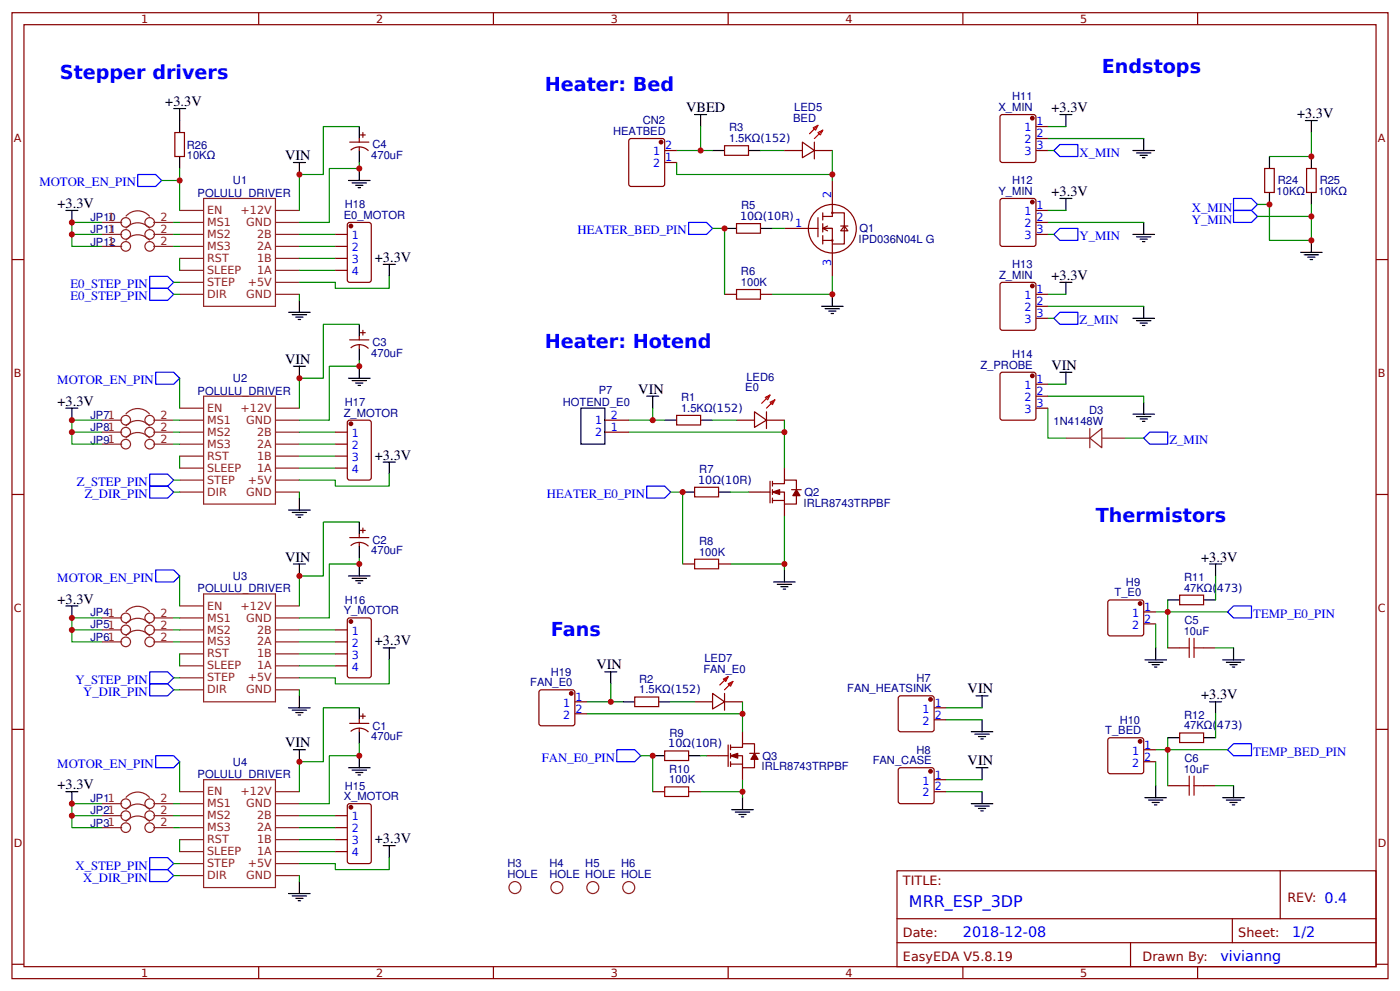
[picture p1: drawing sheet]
<svg xmlns="http://www.w3.org/2000/svg" width="309mm" height="219mm" viewBox="0 0 309 219" stroke-linecap="round" stroke-linejoin="round" font-family="sans-serif">
<g fill="none" stroke="#800" stroke-width=".26">
<path d="M2.6 2.8h304.1v213.3h-304.1zM5.3 5.5h298.7v207.9h-298.7zM57.1 2.8v2.7M109 2.8v2.7M160.9 2.8v2.7M212.7 2.8v2.7M264.6 2.8v2.7M38.6 29.3h2.1v5.3h-2.1zM77.3 31.4h4.2M77.5 33.2a2.84 2.84 0 0 1 3.9 .1M79.4 30.6v.8M79.4 32.4v.8"/>
<path d="M79.6 29.8h1.1M80.2 29.3v1M139.2 30.7l7.1-.1 .5 .2v9.8l-.2 .5-7.2 .1-.4-.3-.1-9.8zM146.8 33.2h2.7M146.8 35.9h2.7M160.1 32.2h5.3v2.1h-5.3zM173.3 33.2h4M177.3 31.4l2.6 1.8-2.6 1.6zM179.9 33.2h4M179.9 31.4v3.7M183.9 39.8v8h-2.1M221 25.6l.5-.3h6.8l.5 .3 .1 9.7-.3 .5-7.1 .1-.5-.3z"/>
<path d="M228.9 33.2h2.6M228.9 27.9h2.6M228.9 30.6h2.6M279.4 37.2h2.1v5.3h-2.1zM288.7 37.2h2.1v5.3h-2.1zM2.6 57.3h2.7M74.1 51.8h2.6M74.1 54.4h2.6M74.1 57h2.6M74.1 59.7h2.6M77 49.2l4.5-.1 .4 .3 .1 12.4-.2 .5h-4.5l-.5-.2-.1-12.5zM162.7 49.4h5.3v2.1h-5.3z"/>
<path d="M173.3 50.4h7.4M180.7 48v4.3M181.8 47v1.6M181.8 49.4v1.8M181.8 52v1.9M181.8 53.1h2.1M182.8 49.9l-1 .5 1 .6M183.9 47h2.6v6.9h-2.6M183.9 50.4h-2.1h2.1v10.6M185.7 49.9h1.6M186.5 49.9l.8 1.1h-1.6zM221 44.1l.5-.3h6.8l.5 .3 .1 9.8-.3 .4-7.1 .1-.5-.3z"/>
<path d="M228.9 46.5h2.6M228.9 49.1h2.6M228.9 51.8h2.6M304 57.3h2.7M77.3 75h4.2M77.5 76.8a2.84 2.84 0 0 1 3.9 .1M79.4 74.2v.8M79.4 76.1v.8M79.6 73.4h1.1M80.2 72.9v1.1M160.1 65h2.6M168 65h2.7"/>
<path d="M221 62.6l.5-.3h6.8l.5 .3 .1 9.8-.3 .4-7.1 .1-.5-.2zM228.9 65h2.6M228.9 67.6h2.6M228.9 70.3h2.6M74.1 95.4h2.6M74.1 98.1h2.6M76.8 93l.5-.2h4.2l.4 .2 .1 12.5-.2 .4-4.5 .1-.5-.3zM133.6 92.8h5.3M133.6 95.4h5.3M149.5 91.7h5.3v2.1h-5.3zM162.7 92.8h4M166.7 90.9l2.6 1.9-2.6 1.6z"/>
<path d="M169.3 92.8h4M169.3 90.9v3.7M221 82.4l.5-.2h6.8l.5 .2 .1 9.8-.3 .5-7.1 .1-.5-.3zM228.9 84.8h2.6M228.9 87.5h2.6M228.9 90.1h2.6M2.6 109.2h2.7M74.1 100.7h2.6M74.1 103.3h2.6M77.3 118.7h4.2M79.4 117.9v.8M79.4 119.8v.7"/>
<path d="M79.6 117.1h1.1M80.2 116.6v1M153.5 107.6h5.2v2.1h-5.2zM165.4 108.6h4.7M170.1 106.3v4.7M170.7 106.8h2.6v-.8h2.6v2.1M170.7 108.6h2.6v2.7h2.6v-1.9M170.7 110.5h2.6M170.7 106.3v1M170.7 108.1v1.1M170.7 110v1M173.3 103.3v2.7"/>
<path d="M173.3 111.3v2.6M174.9 108.1h2.1M304 109.2h2.7M74.1 139.1h2.6M77 136.5l4.5-.1 .4 .3 .1 12.4-.2 .5h-4.5l-.5-.2-.1-12.5zM77.5 120.5a2.84 2.84 0 0 1 3.9 .1M150.8 124.5h2.7M158.7 124.5h2.7M244.8 132.7l.5-.2h7.1l.3 .5-.1 7.1-.5 .3-7.1-.1-.3-.4zM252.7 135.1h2.6M252.7 137.7h2.6M260.6 131.4h5.3v2.1h-5.3z"/>
<path d="M74.1 141.7h2.6M74.1 144.4h2.6M74.1 147h2.6M77.3 159.7h4.2M79.4 158.9v.8M79.6 158.1h1.1M80.2 157.6v1M119.1 152.6l.5-.3 7.1 .1 .3 .4-.1 7.2-.4 .2h-7.2l-.2-.5zM127 154.9h2.6M127 157.6h2.6M140.2 153.9h5.3v2.1h-5.3zM153.5 154.9h3.9"/>
<path d="M157.4 153.1l2.7 1.8-2.7 1.6zM160.1 154.9h3.9M160.1 153.1v3.7M198.5 153.9l.5-.3 7.1 .1 .3 .4-.1 7.2-.5 .3-7.1-.1-.3-.5zM206.4 156.3h2.6M206.4 158.9h2.6M258 143h2.6M265.9 143h2.7M2.6 161h2.7M77 177.5l4.5-.1 .4 .3 .1 12.4-.2 .5-4.5 .1-.5-.3-.1-12.4zM77.5 161.5a2.84 2.84 0 0 1 3.9 .1M79.4 160.8v.8"/>
<path d="M144.2 174.8h2.6M146.8 165.8h5.3v2.1h-5.3zM152.1 174.8h2.7M156.1 166.8h4.8M160.9 164.5v4.7M161.4 165h2.6v-.8h2.7v2.1M161.4 166.8h2.6v2.7h2.7v-1.9M161.4 168.7h2.6M161.4 164.5v1M161.4 166.3v1.1M161.4 168.2v1M164 161.6v2.6"/>
<path d="M164 169.5v2.6M165.6 166.3h2.1M198.5 169.8l.5-.3 7.1 .1 .3 .4-.1 7.2-.5 .2h-7.1l-.3-.5zM206.4 172.1h2.6M206.4 174.8h2.6M244.8 163.1l.5-.2h7.1l.3 .5-.1 7.2-.5 .2-7.1-.1-.3-.4zM252.7 165.5h2.6M252.7 168.2h2.6M258 173.5h2.6M260.6 161.8h5.3v2.1h-5.3zM265.9 173.5h2.7M304 161h2.7"/>
<path d="M74.1 180.1h2.6M74.1 182.7h2.6M74.1 185.4h2.6M74.1 188h2.6M198.2 192.2h105.8v21.2h-105.8zM282.8 192.2v10.6M2.6 212.9h2.7M57.1 213.4v2.7M109 213.4v2.7M160.9 213.4v2.7M198.2 202.8h105.8M198.2 208.1h105.8"/>
<path d="M212.7 213.4v2.7M249.8 208.1v5.3M264.6 213.4v2.7M272.3 202.8v5.3M304 212.9h2.7"/>
<circle cx="183.9" cy="50.5" r="5.3"/>
<circle cx="183.9" cy="47" r=".13"/>
<circle cx="183.9" cy="53.1" r=".13"/>
</g>
<g fill="none" stroke="#8d2323" stroke-width=".26">
<path d="M22.5 49.1h4.5M22.5 51.8h4.5M22.5 54.4h4.5M27.8 47.8a3.4 3.4 0 0 1 5.3 0M27.8 50.4a3.4 3.4 0 0 1 5.3 0M27.8 53.1a3.4 3.4 0 0 1 5.3 0M33.9 49.1h4.5M33.9 51.8h4.5M33.9 54.4h4.5M39.7 49.1h5.3M39.7 51.8h5.3M39.7 54.4h5.3"/>
<path d="M39.7 57h5.3M39.7 59.7h5.3M39.7 46.5h5.3M45 43.8h15.9v23.8h-15.9zM60.9 49.1h5.2M60.9 51.8h5.2M60.9 54.4h5.2M60.9 57h5.2M60.9 59.7h5.2M60.9 46.5h5.2M39.7 62.3h5.3M39.7 65h5.3"/>
<path d="M60.9 62.3h5.2M60.9 65h5.2M22.5 92.8h4.5M22.5 95.4h4.5M22.5 98.1h4.5M27.8 91.4a3.4 3.4 0 0 1 5.3 0M27.8 94.1a3.4 3.4 0 0 1 5.3 0M27.8 96.7a3.4 3.4 0 0 1 5.3 0M33.9 92.8h4.5M33.9 95.4h4.5M33.9 98.1h4.5M39.7 92.8h5.3"/>
<path d="M39.7 95.4h5.3M39.7 98.1h5.3M39.7 90.1h5.3M45 87.5h15.9v23.8h-15.9zM60.9 92.8h5.2M60.9 95.4h5.2M60.9 98.1h5.2M60.9 90.1h5.2M235.5 96.7h5.3M240.8 96.7l2.6-2.1v4.2zM240.8 94.6v4.2M243.4 96.7h5.3"/>
<path d="M39.7 100.7h5.3M39.7 103.3h5.3M39.7 106h5.3M39.7 108.6h5.3M60.9 100.7h5.2M60.9 103.3h5.2M60.9 106h5.2M60.9 108.6h5.2M22.5 136.4h4.5M22.5 139.1h4.5M27.8 135.1a3.4 3.4 0 0 1 5.3 0M27.8 137.7a3.4 3.4 0 0 1 5.3 0"/>
<path d="M33.9 136.4h4.5M33.9 139.1h4.5M39.7 136.4h5.3M39.7 139.1h5.3M39.7 133.8h5.3M45 131.1h15.9v23.8h-15.9zM60.9 136.4h5.2M60.9 139.1h5.2M60.9 133.8h5.2M22.5 141.7h4.5M27.8 140.4a3.4 3.4 0 0 1 5.3 0M33.9 141.7h4.5"/>
<path d="M39.7 141.7h5.3M39.7 144.4h5.3M39.7 147h5.3M39.7 149.6h5.3M39.7 152.3h5.3M60.9 141.7h5.2M60.9 144.4h5.2M60.9 147h5.2M60.9 149.6h5.2M60.9 152.3h5.2M22.5 177.4h4.5M27.8 176.1a3.4 3.4 0 0 1 5.3 0"/>
<path d="M27.8 178.8a3.4 3.4 0 0 1 5.3 0M33.9 177.4h4.5M39.7 177.4h5.3M39.7 174.8h5.3M45 172.1h15.9v23.9h-15.9zM60.9 177.4h5.2M60.9 174.8h5.2M22.5 180.1h4.5M22.5 182.7h4.5M27.8 181.4a3.4 3.4 0 0 1 5.3 0M33.9 180.1h4.5M33.9 182.7h4.5"/>
<path d="M39.7 180.1h5.3M39.7 182.7h5.3M39.7 185.4h5.3M39.7 188h5.3M39.7 190.7h5.3M39.7 193.3h5.3M60.9 180.1h5.2M60.9 182.7h5.2M60.9 185.4h5.2M60.9 188h5.2M60.9 190.7h5.2M60.9 193.3h5.2"/>
<circle cx="27.8" cy="51.8" r="1.06"/>
<circle cx="27.8" cy="54.4" r="1.06"/>
<circle cx="27.8" cy="49.1" r="1.06"/>
<circle cx="33.1" cy="51.8" r="1.06"/>
<circle cx="33.1" cy="49.1" r="1.06"/>
<circle cx="33.1" cy="54.4" r="1.06"/>
<circle cx="27.8" cy="95.4" r="1.06"/>
<circle cx="27.8" cy="98.1" r="1.06"/>
<circle cx="27.8" cy="92.8" r="1.06"/>
<circle cx="33.1" cy="95.4" r="1.06"/>
<circle cx="33.1" cy="92.8" r="1.06"/>
<circle cx="33.1" cy="98.1" r="1.06"/>
<circle cx="27.8" cy="136.4" r="1.06"/>
<circle cx="27.8" cy="139.1" r="1.06"/>
<circle cx="33.1" cy="136.4" r="1.06"/>
<circle cx="33.1" cy="139.1" r="1.06"/>
<circle cx="27.8" cy="141.7" r="1.06"/>
<circle cx="33.1" cy="141.7" r="1.06"/>
<circle cx="27.8" cy="177.4" r="1.06"/>
<circle cx="33.1" cy="177.4" r="1.06"/>
<circle cx="27.8" cy="182.7" r="1.06"/>
<circle cx="27.8" cy="180.1" r="1.06"/>
<circle cx="33.1" cy="182.7" r="1.06"/>
<circle cx="33.1" cy="180.1" r="1.06"/>
<circle cx="113.8" cy="196" r="1.32"/>
<circle cx="123" cy="196" r="1.32"/>
<circle cx="131" cy="196" r="1.32"/>
<circle cx="138.9" cy="196" r="1.32"/>
</g>
<g fill="none" stroke="#000" stroke-width=".26">
<path d="M38.4 24h2.6M39.7 24v5.3M39.7 34.6v2.6M64.8 35.9h2.7M66.1 35.9v2.6M77 39.8h4.8M79.4 27.9v2.7M79.4 33.2v2.7M79.4 37.2v2.6M153.5 25.3h2.6M154.8 25.3v2.6M157.4 33.2h2.7"/>
<path d="M165.4 33.2h2.6M234.2 25.3h2.6M235.5 25.3v2.6M250.3 33.2h4.8M251.1 33.8h3.2M251.9 34.3h1.6M252.4 34.8h.5M252.7 30.6v2.6M280.5 34.6v2.6M288.4 26.6h2.6M289.7 26.6v2.7M289.7 34.6v2.6"/>
<path d="M14.6 46.5h2.6M15.9 46.5v2.6M77.8 40.4h3.2M78.6 40.9h1.6M79.1 41.4h.5M84.7 58.4h2.6M86 58.4v2.6M160.1 50.4h2.6M168 50.4h2.7M234.2 43.8h2.6M235.5 43.8v2.7M250.3 51.8h4.8"/>
<path d="M251.1 52.3h3.2M251.9 52.8h1.6M252.4 53.3h.5M252.7 49.1v2.7M280.5 42.5v2.6M287.3 55.7h4.8M288.1 56.3h3.2M288.9 56.8h1.6M289.5 57.3h.5M289.7 42.5v2.6M289.7 53.1v2.6M63.8 69h4.7"/>
<path d="M64.6 69.5h3.1M65.4 70h1.5M65.9 70.5h.5M66.1 66.3v2.7M79.4 71.6v2.6M79.4 76.9v2.6M181.5 67.6h4.8M182.3 68.2h3.2M183.1 68.7h1.6M183.6 69.2h.5M183.9 65v2.6M234.2 62.3h2.6"/>
<path d="M235.5 62.3v2.7M250.3 70.3h4.8M251.1 70.8h3.2M251.9 71.3h1.6M252.4 71.9h.5M252.7 67.6v2.7M14.6 90.1h2.6M15.9 90.1v2.7M64.8 80.9h2.7M66.1 80.9v2.6M77 83.5h4.8M77.8 84h3.2"/>
<path d="M78.6 84.6h1.6M79.1 85.1h.5M79.4 80.9v2.6M128.3 90.1h5.3v8h-5.3zM142.9 87.5h2.6M144.2 87.5v2.6M146.8 92.8h2.7M154.8 92.8h2.6M234.2 82.2h2.6M235.5 82.2v2.6M250.3 91.4h4.8M251.1 92h3.2"/>
<path d="M251.9 92.5h1.6M252.4 93h.5M252.7 88.8v2.6M63.8 112.6h4.7M64.6 113.1h3.1M65.4 113.7h1.5M65.9 114.2h.5M66.1 110v2.6M79.4 115.3v2.6M84.7 102h2.6M86 102v2.7M150.8 108.6h2.7"/>
<path d="M158.7 108.6h2.7M14.6 133.8h2.6M15.9 133.8v2.6M64.8 124.5h2.7M66.1 124.5v2.7M77 127.2h4.8M77.8 127.7h3.2M78.6 128.2h1.6M79.1 128.7h.5M79.4 120.5v2.7M79.4 124.5v2.7M170.9 128.5h4.8"/>
<path d="M171.7 129h3.2M172.5 129.5h1.6M173 130.1h.6M173.3 125.8v2.7M258 132.5h2.6M265.9 132.5h2.7M267.2 124.5h2.7M268.6 124.5v2.7M63.8 156.3h4.7M64.6 156.8h3.1M65.4 157.3h1.5M65.9 157.9h.5"/>
<path d="M66.1 153.6v2.7M79.4 156.3v2.6M84.7 143h2.6M86 143v2.7M133.6 148.3h2.7M134.9 148.3v2.7M137.6 154.9h2.6M145.5 154.9h2.7M215.6 153.6h2.7M217 153.6v2.7M217 158.9v2.7M252.9 145.7h4.8"/>
<path d="M253.7 146.2h3.2M254.5 146.7h1.6M255.1 147.3h.5M255.3 143v2.7M267.2 154.9h2.7M268.6 154.9v2.7M270.1 145.7h4.8M270.9 146.2h3.2M271.7 146.7h1.6M272.3 147.3h.5M272.5 143v2.7M14.6 174.8h2.6"/>
<path d="M15.9 174.8v2.6M64.8 165.5h2.7M66.1 165.5v2.7M77 169.5h4.8M77.8 170h3.2M78.6 170.6h1.6M79.1 171.1h.5M79.4 161.6v2.6M79.4 166.8v2.7M144.2 166.8h2.6M152.1 166.8h2.7M161.7 178.8h4.7"/>
<path d="M162.5 179.3h3.1M163.2 179.8h1.6M164 176.1v2.7M214.6 177.4h4.7M214.6 161.6h4.7M215.4 178h3.1M215.4 162.1h3.1M215.6 169.5h2.7M216.2 178.5h1.6M216.2 162.6h1.6M216.7 179h.5M216.7 163.1h.5"/>
<path d="M217 169.5v2.6M217 174.8v2.6M252.9 176.1h4.8M253.7 176.6h3.2M254.5 177.2h1.6M255.1 177.7h.5M255.3 173.5v2.6M258 162.9h2.6M265.9 162.9h2.7M270.1 176.1h4.8M270.9 176.6h3.2M271.7 177.2h1.6"/>
<path d="M272.3 177.7h.5M272.5 173.5v2.6M63.8 197.3h4.7M64.6 197.8h3.1M65.4 198.3h1.5M65.9 198.9h.5M66.1 194.6v2.7M84.7 186.7h2.6M86 186.7v2.6M163.8 180.3h.5"/>
</g>
<g fill="none" stroke="#080" stroke-width=".26">
<path d="M35.7 39.8h4M39.7 37.2v9.3M79.4 27.9h-8v10.6h-5.3v8M79.4 35.9v1.3h-6.6v11.9h-6.7M149.5 35.9v2.6h34.4M149.5 33.2h7.9M154.8 27.9v5.3M168 33.2h5.3M183.9 33.2v6.6M231.5 33.2h1.3M231.5 27.9h4M231.5 30.6h21.2"/>
<path d="M289.7 29.3v5.3h-9.2M15.9 51.8v2.6h6.6M22.5 49.1h-6.6v2.7h6.6M38.4 51.8h1.3M38.4 54.4h1.3M38.4 49.1h1.3M39.7 57v2.7M66.1 51.8h8M66.1 54.4h8M66.1 57h8M66.1 59.7h8M157.4 50.4h2.7v14.6"/>
<path d="M170.7 50.4h2.6M231.5 51.8h1.3M231.5 49.1h21.2M231.5 46.5h4M277.8 45.1h2.7v8h9.2v-5.3M289.7 45.1v2.7h-11.9M38.4 62.3h1.3M38.4 65h1.3M66.1 65v1.3M79.4 79.5v1.4h-6.6v11.9h-6.7M79.4 71.6h-8v11.9h-5.3v6.6M86 61v2.7h-11.9v-1.4h-8"/>
<path d="M183.9 61v4h-13.2M231.5 65h4M231.5 67.6h21.2M231.5 70.3h1.3M15.9 95.4v2.7h6.6M22.5 92.8h-6.6v2.6h6.6M38.4 92.8h1.3M38.4 95.4h1.3M38.4 98.1h1.3M39.7 83.5v6.6M66.1 95.4h8M66.1 98.1h8"/>
<path d="M138.9 92.8h7.9M138.9 95.4h34.4M144.2 90.1v2.7M157.4 92.8h5.3M173.3 92.8v10.5M231.5 87.5h21.2v1.3M231.5 90.1v6.6h4M231.5 84.8h4M248.7 96.7h4M38.4 106h1.3M38.4 108.6h1.3M39.7 100.7v2.6"/>
<path d="M66.1 108.6v1.4M66.1 100.7h8M66.1 103.3h8M79.4 115.3h-8v11.9h-5.3v6.6M86 104.7v2.6h-11.9v-1.3h-8M148.2 108.6h2.6v15.9M161.4 108.6h4M173.3 113.9v11.9M15.9 139.1v2.6h6.6M22.5 136.4h-6.6v2.7h6.6M38.4 139.1h1.3M38.4 136.4h1.3"/>
<path d="M39.7 127.2v6.6M66.1 139.1h8M79.4 123.2v1.3h-6.6v11.9h-6.7M161.4 124.5h11.9M255.3 135.1h15.9M255.3 137.7v5.3M258 132.5v10.5M268.6 127.2v5.3M38.4 141.7h1.3M38.4 149.6h1.3M38.4 152.3h1.3M39.7 144.4v2.6"/>
<path d="M66.1 152.3v1.3M66.1 147h8M66.1 144.4h8M66.1 141.7h8M79.4 156.3h-8v11.9h-5.3v6.6M86 145.7v5.3h-11.9v-1.4h-8M129.6 154.9h8M129.6 157.6h34.4M134.9 151v3.9M148.2 154.9h5.3M164 154.9v6.7M209 158.9h8"/>
<path d="M209 156.3h8M268.6 157.6v5.3M268.6 143h3.9M22.5 177.4h-6.6v2.7h6.6M38.4 177.4h1.3M39.7 168.2v6.6M79.4 164.2v2.6h-6.6v10.6h-6.7M141.6 166.8h2.6v8M154.8 166.8h1.3M154.8 174.8h9.2M164 172.1v4M209 174.8h8"/>
<path d="M209 172.1h8M255.3 165.5h15.9M255.3 168.2v5.3M258 162.9v10.6M268.6 173.5h3.9M15.9 180.1v2.6h6.6M38.4 180.1h1.3M38.4 182.7h1.3M38.4 190.7h1.3M38.4 193.3h1.3M39.7 185.4v2.6M66.1 193.3v1.3"/>
<path d="M66.1 180.1h8M66.1 182.7h8M66.1 185.4h8M66.1 188h8M86 189.3v2.7h-11.9v-1.3h-8"/>
</g>
<g fill="none" stroke="#00f" stroke-width=".26">
<path d="M30.4 38.5h4l1.3 1.3-1.3 1.4h-4zM234.2 31.9h3.9v2.7h-3.9l-1.4-1.4zM152.1 49.1h4l1.3 1.3-1.3 1.4h-4zM234.2 50.4h3.9v2.7h-3.9l-1.4-1.3zM272.5 43.8h4l1.3 1.3-1.3 1.4h-4zM272.5 46.5h4l1.3 1.3-1.3 1.3h-4zM33.1 63.7h3.9l1.4 1.3-1.4 1.3h-3.9zM33.1 61h3.9l1.4 1.3-1.4 1.4h-3.9zM234.2 69h3.9v2.6h-3.9l-1.4-1.3zM34.4 82.2h4l1.3 1.3-1.3 1.3h-4zM254 95.4h4v2.7h-4l-1.3-1.4zM33.1 107.3h3.9l1.4 1.3-1.4 1.4h-3.9z"/>
<path d="M33.1 104.7h3.9l1.4 1.3-1.4 1.3h-3.9zM142.9 107.3h3.9l1.4 1.3-1.4 1.4h-3.9zM34.4 125.8h4l1.3 1.4-1.3 1.3h-4zM271.2 135.1l1.3-1.3h4v2.6h-4zM33.1 151h3.9l1.4 1.3-1.4 1.3h-3.9zM33.1 148.3h3.9l1.4 1.3-1.4 1.4h-3.9zM34.4 166.8h4l1.3 1.4-1.3 1.3h-4zM136.3 165.5h3.9l1.4 1.3-1.4 1.4h-3.9zM271.2 165.5l1.3-1.3h4v2.6h-4zM33.1 192h3.9l1.4 1.3-1.4 1.3h-3.9zM33.1 189.3h3.9l1.4 1.4-1.4 1.3h-3.9z"/>
</g>
<g fill="#800" stroke="#800" stroke-width=".26">
<path d="M170.7 108.6l1.5-.5v1.1z"/>
<path d="M175.9 108.1l.8 1.3h-1.5z"/>
<path d="M161.4 166.8l1.6-.5v1.1z"/>
<path d="M166.7 166.3l.8 1.3h-1.6z"/>
<circle cx="205.6" cy="154.4" r=".4"/>
<circle cx="205.6" cy="170.3" r=".4"/>
<circle cx="251.9" cy="133.2" r=".4"/>
<circle cx="251.9" cy="163.7" r=".4"/>
<circle cx="228.1" cy="26.1" r=".4"/>
<circle cx="228.1" cy="44.6" r=".4"/>
<circle cx="228.1" cy="63.1" r=".4"/>
<circle cx="228.1" cy="83" r=".4"/>
<circle cx="77.5" cy="178.2" r=".4"/>
<circle cx="77.5" cy="137.2" r=".4"/>
<circle cx="77.5" cy="93.6" r=".4"/>
<circle cx="77.5" cy="49.9" r=".4"/>
<circle cx="126.2" cy="153.1" r=".4"/>
<circle cx="146" cy="31.4" r=".4"/>
</g>
<path d="M162.7 63.9h5.3v2.1h-5.3zM153.5 123.5h5.2v2.1h-5.2zM260.6 143h2.1M262.7 140.9v4.3M263.8 143h2.1M263.8 140.9v4.3M146.8 173.7h5.3v2.1h-5.3zM260.6 173.5h2.1M262.7 171.3v4.3M263.8 171.3v4.3M263.8 173.5h2.1" fill="none" stroke="#a00000" stroke-width=".26"/>
<path d="M179.7 28.2l1-.5-.5 1zM180.7 29.3l1.1-.6-.6 1.1zM180.7 27.7l-1.8 1.8M181.8 28.7l-1.9 1.9M169.1 87.7l1-.5-.5 1.1zM170.1 88.8l1.1-.5-.5 1zM170.1 87.2l-1.8 1.9M171.2 88.3l-1.9 1.8M159.8 149.9l1.1-.5-.6 1zM160.9 151l1-.6-.5 1.1zM160.9 149.4l-1.9 1.8M161.9 150.4l-1.8 1.9" fill="none" stroke="#f00" stroke-width=".26"/>
<g fill="#c00">
<circle cx="280.5" cy="45.1" r=".66"/>
<circle cx="289.7" cy="53.1" r=".66"/>
<circle cx="289.7" cy="34.6" r=".66"/>
<circle cx="144.2" cy="166.8" r=".66"/>
<circle cx="160.1" cy="50.4" r=".66"/>
<circle cx="39.7" cy="39.8" r=".66"/>
<circle cx="183.9" cy="38.5" r=".66"/>
<circle cx="183.9" cy="65" r=".66"/>
<circle cx="258" cy="165.5" r=".66"/>
<circle cx="164" cy="174.8" r=".66"/>
<circle cx="79.4" cy="80.9" r=".66"/>
<circle cx="66.1" cy="83.5" r=".66"/>
<circle cx="79.4" cy="166.8" r=".66"/>
<circle cx="66.1" cy="168.2" r=".66"/>
<circle cx="15.9" cy="95.4" r=".66"/>
<circle cx="15.9" cy="92.8" r=".66"/>
<circle cx="15.9" cy="51.8" r=".66"/>
<circle cx="15.9" cy="49.1" r=".66"/>
<circle cx="134.9" cy="154.9" r=".66"/>
<circle cx="164" cy="157.6" r=".66"/>
<circle cx="144.2" cy="92.8" r=".66"/>
<circle cx="154.8" cy="33.2" r=".66"/>
<circle cx="15.9" cy="177.4" r=".66"/>
<circle cx="15.9" cy="180.1" r=".66"/>
<circle cx="15.9" cy="136.4" r=".66"/>
<circle cx="15.9" cy="139.1" r=".66"/>
<circle cx="66.1" cy="127.2" r=".66"/>
<circle cx="79.4" cy="124.5" r=".66"/>
<circle cx="66.1" cy="38.5" r=".66"/>
<circle cx="79.4" cy="37.2" r=".66"/>
<circle cx="258" cy="135.1" r=".66"/>
<circle cx="173.3" cy="124.5" r=".66"/>
<circle cx="173.3" cy="95.4" r=".66"/>
<circle cx="150.8" cy="108.6" r=".66"/>
<circle cx="289.7" cy="47.8" r=".66"/>
</g>
<g font-size="4.2" fill="#00f">
<text x="13.2" y="17.4">Stepper drivers</text>
<text x="243.4" y="16">Endstops</text>
<text x="120.4" y="20">Heater: Bed</text>
<text x="120.4" y="76.9">Heater: Hotend</text>
<text x="242.1" y="115.3">Thermistors</text>
<text x="121.7" y="140.4">Fans</text>
</g>
<text font-size="3.5" fill="#00f" x="200.8" y="200.2">MRR_ESP_3DP</text>
<g font-size="3.2">
<text x="36.5" y="23.4">+3.3V</text>
<text x="151.6" y="24.8">VBED</text>
<text x="232.3" y="24.8">+3.3V</text>
<text x="286.5" y="26.1">+3.3V</text>
<text x="63" y="35.3">VIN</text>
<text x="12.7" y="45.9">+3.3V</text>
<text x="232.3" y="43.3">+3.3V</text>
<text x="82.8" y="57.8">+3.3V</text>
<text x="232.3" y="61.8">+3.3V</text>
<text x="63" y="80.3">VIN</text>
<text x="232.3" y="81.7">VIN</text>
<text x="12.7" y="89.6">+3.3V</text>
<text x="141" y="86.9">VIN</text>
<text x="82.8" y="101.5">+3.3V</text>
<text x="63" y="124">VIN</text>
<text x="265.4" y="124">+3.3V</text>
<text x="12.7" y="133.2">+3.3V</text>
<text x="82.8" y="142.5">+3.3V</text>
<text x="131.8" y="147.8">VIN</text>
<text x="213.8" y="153.1">VIN</text>
<text x="265.4" y="154.4">+3.3V</text>
<text x="63" y="165">VIN</text>
<text x="213.8" y="169">VIN</text>
<text x="12.7" y="174.3">+3.3V</text>
<text x="82.8" y="186.2">+3.3V</text>
</g>
<g font-size="3.2" fill="#00f">
<text x="212.7" y="206.8">2018-12-08</text>
<text x="285.5" y="206.8">1/2</text>
<text x="269.6" y="212.1">vivianng</text>
</g>
<g font-size="2.8" fill="#00f">
<text x="238.5" y="34.6">X_MIN</text>
<text x="8.7" y="41.2">MOTOR_EN_PIN</text>
<text x="263.3" y="46.7">X_MIN</text>
<text x="127.6" y="51.8">HEATER_BED_PIN</text>
<text x="238.5" y="53.1">Y_MIN</text>
<text x="263.3" y="49.3">Y_MIN</text>
<text x="15.6" y="63.7">E0_STEP_PIN</text>
<text x="15.6" y="66.3">E0_STEP_PIN</text>
<text x="238.5" y="71.6">Z_MIN</text>
<text x="12.7" y="84.8">MOTOR_EN_PIN</text>
<text x="258.4" y="98.1">Z_MIN</text>
<text x="17" y="107.3">Z_STEP_PIN</text>
<text x="18.7" y="110">Z_DIR_PIN</text>
<text x="120.8" y="110">HEATER_E0_PIN</text>
<text x="12.7" y="128.5">MOTOR_EN_PIN</text>
<text x="276.9" y="136.4">TEMP_E0_PIN</text>
<text x="16.7" y="151">Y_STEP_PIN</text>
<text x="18.4" y="153.6">Y_DIR_PIN</text>
<text x="276.9" y="166.8">TEMP_BED_PIN</text>
<text x="12.7" y="169.5">MOTOR_EN_PIN</text>
<text x="119.7" y="168.2">FAN_E0_PIN</text>
<text x="16.7" y="192">X_STEP_PIN</text>
<text x="18.4" y="194.6">X_DIR_PIN</text>
</g>
<g font-size="2.8" fill="#800">
<text x="199.5" y="195.4">TITLE:</text>
<text x="284.4" y="199.1">REV: 0.4</text>
<text x="199.5" y="206.8">Date:</text>
<text x="273.6" y="206.8">Sheet:</text>
<text x="199.5" y="212.1">EasyEDA V5.8.19</text>
<text x="252.4" y="212.1">Drawn By:</text>
</g>
<g font-size="2.5" fill="#800">
<text x="31.2" y="5.1">1</text>
<text x="83.1" y="5.1">2</text>
<text x="134.9" y="5.1">3</text>
<text x="186.8" y="5.1">4</text>
<text x="238.7" y="5.1">5</text>
<text x="3" y="31.4">A</text>
<text x="304.4" y="31.4">A</text>
<text x="3" y="83.2">B</text>
<text x="304.4" y="83.2">B</text>
<text x="3" y="135.1">C</text>
<text x="304.4" y="135.1">C</text>
<text x="3" y="187">D</text>
<text x="304.4" y="187">D</text>
<text x="31.2" y="215.7">1</text>
<text x="83.1" y="215.7">2</text>
<text x="134.9" y="215.7">3</text>
<text x="186.8" y="215.7">4</text>
<text x="238.7" y="215.7">5</text>
</g>
<g font-size="2.5" fill="#000080">
<text x="223.6" y="22.1">H11</text>
<text x="135.4" y="29.8">HEATBED</text>
<text x="142" y="27.4">CN2</text>
<text x="161.1" y="29">R3</text>
<text x="175.2" y="26.9">BED</text>
<text x="175.5" y="24.5">LED5</text>
<text x="220.6" y="24.5">X_MIN</text>
<text x="41.3" y="35.1">10KΩ</text>
<text x="41.3" y="32.8">R26</text>
<text x="82" y="35.1">470uF</text>
<text x="82.3" y="32.8">C4</text>
<text x="161.1" y="31.4">1.5KΩ(152)</text>
<text x="51.5" y="40.7">U1</text>
<text x="223.6" y="40.7">H12</text>
<text x="282.3" y="40.7">R24</text>
<text x="291.6" y="40.7">R25</text>
<text x="43.7" y="43.5">POLULU_DRIVER</text>
<text x="76.2" y="46">H18</text>
<text x="163.8" y="46.2">R5</text>
<text x="220.6" y="43">Y_MIN</text>
<text x="282" y="43">10KΩ</text>
<text x="291.3" y="43">10KΩ</text>
<text x="20" y="48.7">JP10</text>
<text x="20" y="51.4">JP11</text>
<text x="75.9" y="48.3">E0_MOTOR</text>
<text x="163.5" y="48.6">10Ω(10R)</text>
<text x="189.7" y="53.7">IPD036N04L G</text>
<text x="189.9" y="51.3">Q1</text>
<text x="20" y="54.3">JP12</text>
<text x="223.6" y="59.2">H13</text>
<text x="163.7" y="63.1">100K</text>
<text x="163.7" y="60.8">R6</text>
<text x="220.7" y="61.5">Z_MIN</text>
<text x="82.3" y="76.4">C3</text>
<text x="82" y="78.7">470uF</text>
<text x="216.6" y="81.4">Z_PROBE</text>
<text x="223.6" y="79">H14</text>
<text x="43.7" y="87.1">POLULU_DRIVER</text>
<text x="51.5" y="84.3">U2</text>
<text x="76.2" y="89.6">H17</text>
<text x="124.4" y="89.7">HOTEND_E0</text>
<text x="132.3" y="87">P7</text>
<text x="150.5" y="88.5">R1</text>
<text x="164.7" y="86.4">E0</text>
<text x="164.9" y="84.1">LED6</text>
<text x="20" y="92.4">JP71</text>
<text x="20" y="95.1">JP81</text>
<text x="75.9" y="92">Z_MOTOR</text>
<text x="150.5" y="90.9">1.5KΩ(152)</text>
<text x="232.8" y="93.8">1N4148W</text>
<text x="240.6" y="91.5">D3</text>
<text x="20" y="98">JP91</text>
<text x="154.2" y="106.8">10Ω(10R)</text>
<text x="154.5" y="104.5">R7</text>
<text x="177.5" y="111.9">IRLR8743TRPBF</text>
<text x="177.7" y="109.5">Q2</text>
<text x="82" y="122.4">470uF</text>
<text x="82.3" y="120.1">C2</text>
<text x="154.4" y="122.7">100K</text>
<text x="154.4" y="120.3">R8</text>
<text x="43.7" y="130.8">POLULU_DRIVER</text>
<text x="51.5" y="128">U3</text>
<text x="246.2" y="131.7">T_E0</text>
<text x="248.7" y="129.3">H9</text>
<text x="261.6" y="130.6">47KΩ(473)</text>
<text x="261.6" y="128.2">R11</text>
<text x="20" y="136.1">JP41</text>
<text x="75.9" y="135.6">Y_MOTOR</text>
<text x="76.2" y="133.3">H16</text>
<text x="261.7" y="137.8">C5</text>
<text x="20" y="138.7">JP51</text>
<text x="20" y="141.6">JP61</text>
<text x="261.5" y="140.1">10uF</text>
<text x="121.7" y="149.2">H19</text>
<text x="155.4" y="148.6">FAN_E0</text>
<text x="155.6" y="146.3">LED7</text>
<text x="117.1" y="151.5">FAN_E0</text>
<text x="141.2" y="153.1">1.5KΩ(152)</text>
<text x="141.2" y="150.7">R2</text>
<text x="187.2" y="152.8">FAN_HEATSINK</text>
<text x="202.4" y="150.5">H7</text>
<text x="82.3" y="161.1">C1</text>
<text x="247.4" y="159.7">H10</text>
<text x="261.6" y="161">47KΩ(473)</text>
<text x="261.6" y="158.7">R12</text>
<text x="82" y="163.4">470uF</text>
<text x="147.6" y="165">10Ω(10R)</text>
<text x="147.9" y="162.7">R9</text>
<text x="168.4" y="167.7">Q3</text>
<text x="202.4" y="166.4">H8</text>
<text x="244.2" y="162.1">T_BED</text>
<text x="43.7" y="171.8">POLULU_DRIVER</text>
<text x="51.5" y="169">U4</text>
<text x="147.8" y="172.9">100K</text>
<text x="147.8" y="170.6">R10</text>
<text x="168.3" y="170.1">IRLR8743TRPBF</text>
<text x="192.8" y="168.7">FAN_CASE</text>
<text x="261.5" y="170.6">10uF</text>
<text x="261.7" y="168.2">C6</text>
<text x="20" y="177.1">JP11</text>
<text x="20" y="179.7">JP21</text>
<text x="75.9" y="176.6">X_MOTOR</text>
<text x="76.2" y="174.3">H15</text>
<text x="20" y="182.6">JP31</text>
<text x="112.1" y="191.5">H3</text>
<text x="121.4" y="191.5">H4</text>
<text x="129.3" y="191.5">H5</text>
<text x="137.2" y="191.5">H6</text>
<text x="112.1" y="193.8">HOLE</text>
<text x="121.4" y="193.8">HOLE HOLE HOLE</text>
</g>
<g font-size="2.5" fill="#00f">
<text x="226.3" y="29">1</text>
<text x="229" y="27.7">1</text>
<text x="144.3" y="34.3">1</text>
<text x="147" y="33">2</text>
<text x="147" y="35.6">1</text>
<text x="226.3" y="31.6">2</text>
<text x="226.3" y="34.3">3</text>
<text x="229" y="30.3">2</text>
<text x="229" y="33">3</text>
<text x="144.3" y="36.9">2</text>
<text x="183.6" y="43.8" transform="rotate(-90 183.6 43.8)">2</text>
<text x="226.3" y="47.5">1</text>
<text x="229" y="46.2">1</text>
<text x="77.7" y="52.8">1</text>
<text x="175.7" y="50.2">1</text>
<text x="226.3" y="50.2">2</text>
<text x="226.3" y="52.8">3</text>
<text x="229" y="48.8">2</text>
<text x="229" y="51.5">3</text>
<text x="77.7" y="55.5">2</text>
<text x="77.7" y="58.1">3</text>
<text x="183.6" y="58.6" transform="rotate(-90 183.6 58.6)">3</text>
<text x="77.7" y="60.7">4</text>
<text x="229" y="64.7">1</text>
<text x="226.3" y="66">1</text>
<text x="226.3" y="68.7">2</text>
<text x="226.3" y="71.3">3</text>
<text x="229" y="67.4">2</text>
<text x="229" y="70">3</text>
<text x="226.3" y="85.9">1</text>
<text x="226.3" y="88.5">2</text>
<text x="229" y="84.6">1</text>
<text x="229" y="87.2">2</text>
<text x="229" y="89.9">3</text>
<text x="131.5" y="93.6">1</text>
<text x="134.9" y="92.5">2</text>
<text x="134.9" y="95.1">1</text>
<text x="226.3" y="91.2">3</text>
<text x="77.7" y="96.5">1</text>
<text x="77.7" y="99.1">2</text>
<text x="77.7" y="101.8">3</text>
<text x="131.5" y="96.2">2</text>
<text x="77.7" y="104.4">4</text>
<text x="250.1" y="136.2">1</text>
<text x="252.8" y="134.8">1</text>
<text x="252.8" y="137.5">2</text>
<text x="77.7" y="140.1">1</text>
<text x="77.7" y="142.8">2</text>
<text x="250.1" y="138.8">2</text>
<text x="77.7" y="145.4">3</text>
<text x="77.7" y="148.1">4</text>
<text x="124.4" y="156">1</text>
<text x="127.1" y="154.7">1</text>
<text x="206.5" y="156">1</text>
<text x="124.4" y="158.6">2</text>
<text x="127.1" y="157.3">2</text>
<text x="203.8" y="157.3">1</text>
<text x="203.8" y="160">2</text>
<text x="206.5" y="158.6">2</text>
<text x="250.1" y="166.6">1</text>
<text x="252.8" y="165.3">1</text>
<text x="252.8" y="167.9">2</text>
<text x="203.8" y="173.2">1</text>
<text x="206.5" y="171.9">1</text>
<text x="250.1" y="169.2">2</text>
<text x="203.8" y="175.8">2</text>
<text x="206.5" y="174.5">2</text>
<text x="77.7" y="181.1">1</text>
<text x="77.7" y="183.8">2</text>
<text x="77.7" y="186.4">3</text>
<text x="77.7" y="189.1">4</text>
</g>
<g font-size="2.5" fill="#8d2323">
<text x="45.8" y="47.3">EN</text>
<text x="53.2" y="47.3">+12V</text>
<text x="23.8" y="48.8">1</text>
<text x="23.8" y="51.5">1</text>
<text x="35.5" y="48.8">2</text>
<text x="35.5" y="51.5">2</text>
<text x="45.8" y="52.5">MS2</text>
<text x="45.8" y="49.9">MS1</text>
<text x="54.4" y="49.9">GND</text>
<text x="56.8" y="52.5">2B</text>
<text x="23.8" y="54.1">1</text>
<text x="35.5" y="54.1">2</text>
<text x="45.8" y="57.8">RST</text>
<text x="45.8" y="55.2">MS3</text>
<text x="56.8" y="57.8">1B</text>
<text x="56.8" y="55.2">2A</text>
<text x="45.8" y="65.8">DIR</text>
<text x="45.8" y="63.1">STEP</text>
<text x="45.8" y="60.5">SLEEP</text>
<text x="54.4" y="65.8">GND</text>
<text x="54.7" y="63.1">+5V</text>
<text x="56.8" y="60.5">1A</text>
<text x="35.5" y="92.5">2</text>
<text x="35.5" y="95.1">2</text>
<text x="45.8" y="93.6">MS1</text>
<text x="45.8" y="90.9">EN</text>
<text x="53.2" y="90.9">+12V</text>
<text x="54.4" y="93.6">GND</text>
<text x="35.5" y="97.8">2</text>
<text x="45.8" y="101.5">RST</text>
<text x="45.8" y="98.8">MS3</text>
<text x="45.8" y="96.2">MS2</text>
<text x="56.8" y="96.2">2B</text>
<text x="56.8" y="101.5">1B</text>
<text x="56.8" y="98.8">2A</text>
<text x="45.8" y="106.8">STEP</text>
<text x="45.8" y="104.1">SLEEP</text>
<text x="54.7" y="106.8">+5V</text>
<text x="56.8" y="104.1">1A</text>
<text x="45.8" y="109.4">DIR</text>
<text x="54.4" y="109.4">GND</text>
<text x="35.5" y="136.2">2</text>
<text x="45.8" y="137.2">MS1</text>
<text x="45.8" y="134.6">EN</text>
<text x="53.2" y="134.6">+12V</text>
<text x="54.4" y="137.2">GND</text>
<text x="35.5" y="138.8">2</text>
<text x="35.5" y="141.4">2</text>
<text x="45.8" y="142.5">MS3</text>
<text x="45.8" y="139.9">MS2</text>
<text x="56.8" y="139.9">2B</text>
<text x="56.8" y="142.5">2A</text>
<text x="45.8" y="147.8">SLEEP</text>
<text x="45.8" y="145.2">RST</text>
<text x="56.8" y="145.2">1B</text>
<text x="56.8" y="147.8">1A</text>
<text x="45.8" y="153.1">DIR</text>
<text x="45.8" y="150.4">STEP</text>
<text x="54.4" y="153.1">GND</text>
<text x="54.7" y="150.4">+5V</text>
<text x="35.5" y="177.2">2</text>
<text x="35.5" y="179.8">2</text>
<text x="45.8" y="178.2">MS1</text>
<text x="45.8" y="175.6">EN</text>
<text x="53.2" y="175.6">+12V</text>
<text x="54.4" y="178.2">GND</text>
<text x="35.5" y="182.5">2</text>
<text x="45.8" y="183.5">MS3</text>
<text x="45.8" y="180.9">MS2</text>
<text x="56.8" y="180.9">2B</text>
<text x="56.8" y="183.5">2A</text>
<text x="45.8" y="191.5">STEP</text>
<text x="45.8" y="188.8">SLEEP</text>
<text x="45.8" y="186.2">RST</text>
<text x="54.7" y="191.5">+5V</text>
<text x="56.8" y="186.2">1B</text>
<text x="56.8" y="188.8">1A</text>
<text x="45.8" y="194.1">DIR</text>
<text x="54.4" y="194.1">GND</text>
</g>
</svg>
